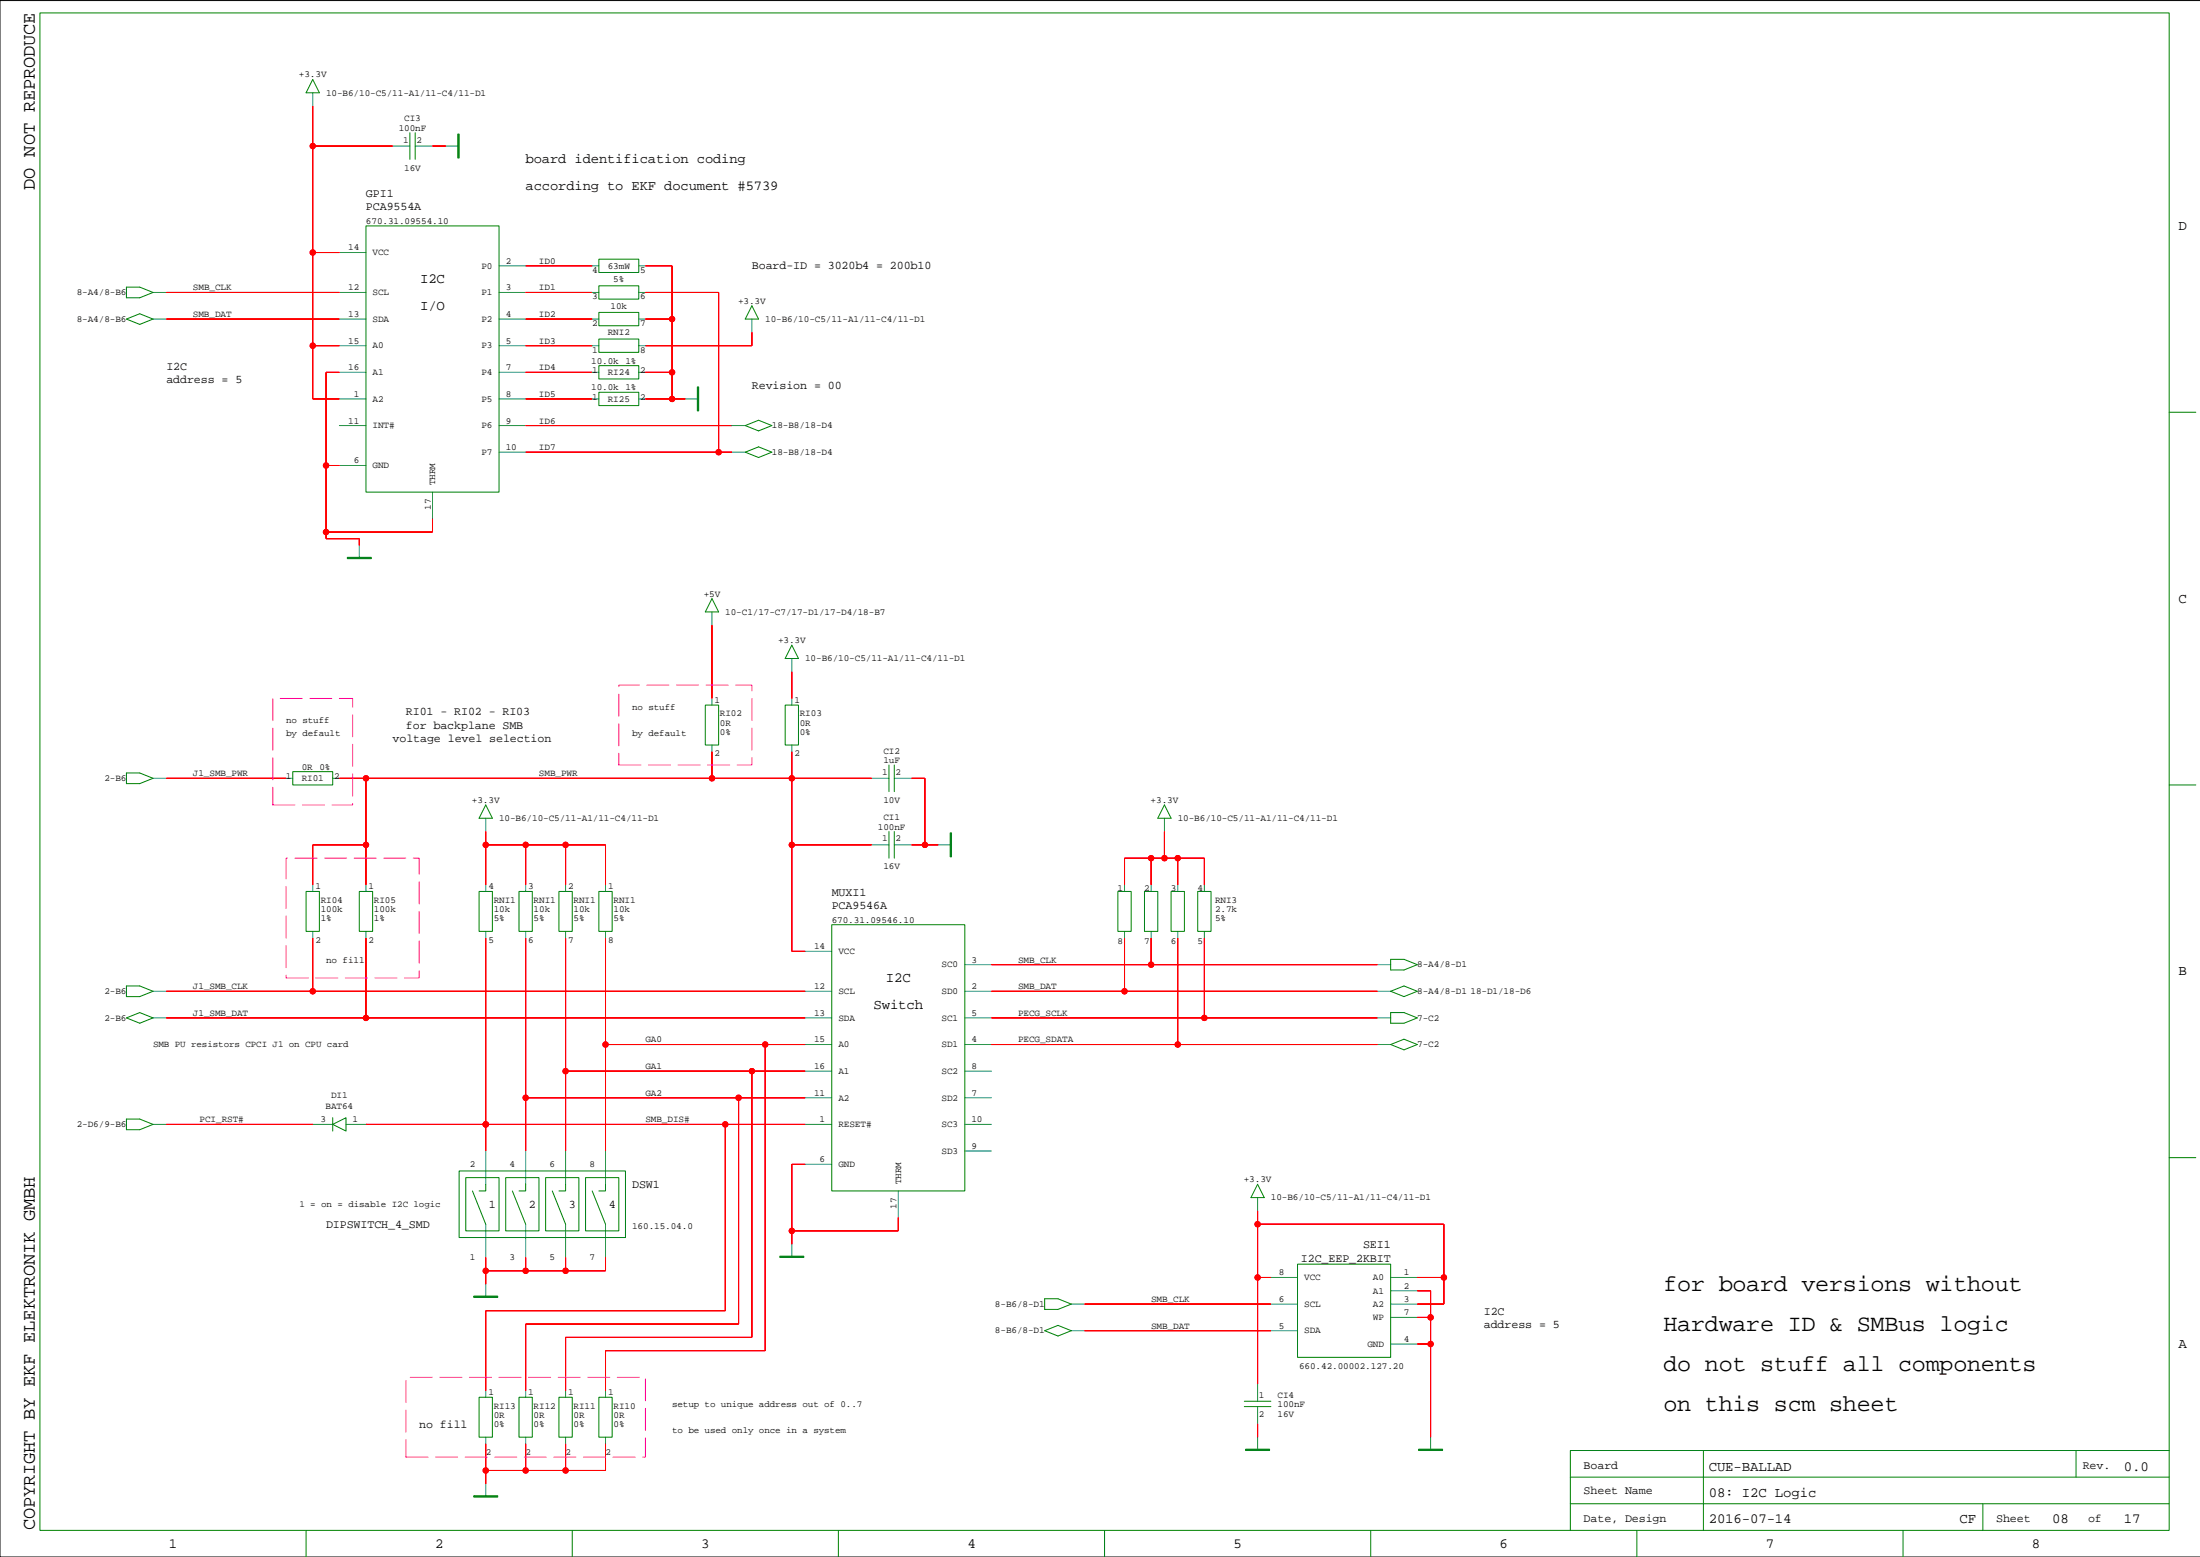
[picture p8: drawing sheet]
<svg xmlns="http://www.w3.org/2000/svg" width="420mm" height="297mm" viewBox="0 0 420 297" stroke-linecap="round" stroke-linejoin="round" font-family="sans-serif">
<path d="M419.9 .1h-419.9v296.9h419.9" fill="none" stroke="#000" stroke-width=".19"/>
<g fill="none" stroke="#008200" stroke-width=".19">
<path d="M7.6 2.5h406.3v289.5h-406.3zM59.7 15.2l1.2 2.5h-2.5zM143.5 58.3l1.2 2.6h-2.5zM413.9 78.6h5.1M135.9 114.2l1.2 2.5h-2.5zM151.1 123.1l1.3 2.5h-2.6zM92.7 153.6l1.3 2.5h-2.6zM222.2 153.6l1.3 2.5h-2.6zM413.9 149.8h5.1M240 225.9l1.2 2.6h-2.5zM413.9 220.9h5.1M325 276.7v15.3"/>
<path d="M396.1 276.7v5.1M413.9 276.7h-114.2v15.3M58.4 292v5M109.2 292v5M160 292v5M210.8 292v5M261.6 292v5M299.7 281.8h114.2M299.7 286.9h114.2M312.3 292v5M363.1 292v5M378.4 286.9v5.1"/>
</g>
<g fill="none" stroke="#007d7b" stroke-width=".19">
<path d="M29.2 55.8h2.5M29.2 60.9h2.5M139.7 86.3h2.5M139.7 81.2h2.5M29.2 148.5h2.5M29.2 189.1h2.5M29.2 194.2h2.5M262.8 189.1h2.6M262.8 184h2.6M262.8 194.2h2.6M262.8 199.3h2.6M29.2 214.5h2.5"/>
<path d="M204.4 248.8h2.6M204.4 253.9h2.6"/>
</g>
<g fill="none" stroke="#007d00" stroke-width=".19">
<path d="M24.1 54.8h2.6l2.5 1-2.5 1h-2.6zM24.1 60.9l2.6-1 2.5 1-2.5 1zM142.2 86.3l2.5-1 2.6 1-2.6 1zM142.2 81.2l2.5-1 2.6 1-2.6 1zM24.1 147.5h2.6l2.5 1-2.5 1h-2.6zM24.1 188.1h2.6l2.5 1-2.5 1h-2.6zM24.1 194.2l2.6-1 2.5 1-2.5 1zM265.4 189.1l2.5-1 2.5 1-2.5 1zM265.4 183h2.5l2.5 1-2.5 1.1h-2.5zM265.4 193.2h2.5l2.5 1-2.5 1h-2.5zM265.4 199.3l2.5-1 2.5 1-2.5 1zM24.1 213.5h2.6l2.5 1-2.5 1h-2.6z"/>
<path d="M199.3 247.8h2.6l2.5 1-2.5 1h-2.6zM199.3 253.9l2.6-1 2.5 1-2.5 1z"/>
</g>
<g fill="none" stroke="#008080" stroke-width=".19">
<path d="M59.7 17.7v2.5M74.9 27.9h3.3M79.2 27.9h3.3M85.1 27.9h2.3M113 55.8h1.3M113 50.7h1.3M121.9 55.8h1.3M121.9 50.7h1.3M113 76.1h1.3M113 66h1.3M113 60.9h1.3M113 71h1.3"/>
<path d="M121.9 76.1h1.3M121.9 66h1.3M121.9 60.9h1.3M121.9 71h1.3M130.8 76.1h2.3M143.5 60.9v2.5M68.6 104v2.3M135.9 116.7v2.6M135.9 133.2v1.3M151.1 125.6v2.6M151.1 133.2v1.3M54.6 148.5h1.3"/>
<path d="M63.5 148.5h1.3M92.7 156.1v2.5M135.9 142.1v1.3M151.1 142.1v1.3M166.3 148.5h3.3M170.6 148.5h3.4M222.2 156.1v2.5M59.7 168.8v1.3M59.7 177.7v1.3M69.8 168.8v1.3M69.8 177.7v1.3M92.7 168.8v1.3"/>
<path d="M92.7 177.7v1.3M100.3 168.8v1.3M100.3 177.7v1.3M107.9 168.8v1.3M107.9 177.7v1.3M115.5 168.8v1.3M115.5 177.7v1.3M166.3 161.2h3.3M170.6 161.2h3.4M179 161.2h2.3M214.6 168.8v1.3M214.6 177.7v1.3"/>
<path d="M219.7 168.8v1.3M219.7 177.7v1.3M224.7 168.8v1.3M224.7 177.7v1.3M229.8 168.8v1.3M229.8 177.7v1.3M59.7 214.5h3.8M66 214.5h3.8M92.7 219.6v6.3M100.3 219.6v6.3M107.9 219.6v6.3M115.5 219.6v6.3"/>
<path d="M92.7 233.6v6.3M100.3 233.6v6.3M107.9 233.6v6.3M115.5 233.6v6.3M151.1 237.4v2.2M240 228.5v2.5M92.7 245v2.3M242.5 243.7h5.1M242.5 248.8h5.1M242.5 253.9h5.1M265.4 256.4h5M265.4 243.7h5"/>
<path d="M265.4 246.3h5M265.4 248.8h5M265.4 251.3h5M92.7 265.3v1.3M92.7 274.2v1.3M100.3 265.3v1.3M100.3 274.2v1.3M107.9 265.3v1.3M107.9 274.2v1.3M115.5 265.3v1.3M115.5 274.2v1.3M240 264v3.3"/>
<path d="M240 268.3v3.3M240 274.2v2.3M273 274.2v2.3M92.7 283.1v2.3"/>
</g>
<g fill="none" stroke="#008000" stroke-width=".19">
<path d="M78.2 25.3v5.1M79.2 25.3v5.1M69.8 43.1h25.4v50.8h-25.4zM114.3 59.6h7.6v2.5h-7.6zM114.3 54.5h7.6v2.6h-7.6zM114.3 49.4h7.6v2.6h-7.6zM114.3 64.7h7.6v2.5h-7.6zM114.3 69.8h7.6v2.5h-7.6zM114.3 74.8h7.6v2.6h-7.6zM134.6 134.5h2.5v7.6h-2.5zM149.8 134.5h2.6v7.6h-2.6zM55.9 147.2h7.6v2.6h-7.6z"/>
<path d="M169.6 145.9v5.1M169.6 158.6v5.1M170.6 145.9v5.1M170.6 158.6v5.1M58.4 170.1h2.5v7.6h-2.5zM68.6 170.1h2.5v7.6h-2.5zM91.4 170.1h2.6v7.6h-2.6zM99 170.1h2.6v7.6h-2.6zM106.7 170.1h2.5v7.6h-2.5zM114.3 170.1h2.5v7.6h-2.5zM158.7 176.4h25.4v50.8h-25.4zM213.3 170.1h2.6v7.6h-2.6z"/>
<path d="M218.4 170.1h2.5v7.6h-2.5zM223.5 170.1h2.5v7.6h-2.5zM228.5 170.1h2.6v7.6h-2.6zM63.5 214.5l2.5-1.3v2.6zM63.5 213.2v2.6M87.6 223.4h31.8v12.7h-31.8zM88.9 224.7h6.3v10.1h-6.3zM90.1 227.2l2.6 6.4M92.7 225.9v1.3h-1.3M96.5 224.7h6.3v10.1h-6.3zM97.8 227.2l2.5 6.4M100.3 225.9v1.3h-1.3"/>
<path d="M104.1 224.7h6.4v10.1h-6.4zM105.4 227.2l2.5 6.4M107.9 225.9v1.3h-1.2M111.7 224.7h6.4v10.1h-6.4zM113 227.2l2.5 6.4M115.5 225.9v1.3h-1.2M247.6 241.2h17.8v17.7h-17.8zM91.4 266.6h2.6v7.6h-2.6zM99 266.6h2.6v7.6h-2.6zM106.7 266.6h2.5v7.6h-2.5zM114.3 266.6h2.5v7.6h-2.5zM237.4 268.3h5.1"/>
<path d="M237.4 267.3h5.1"/>
</g>
<g fill="#008000" stroke="#008000" stroke-width=".19">
<path d="M270.7 276.5h4.6v.2h-4.6z" fill-rule="evenodd"/>
<path d="M148.8 239.6h4.6v.3h-4.6z" fill-rule="evenodd"/>
<path d="M133.1 73.8h.2v4.6h-.2z" fill-rule="evenodd"/>
<path d="M66.3 106.3h4.5v.3h-4.5z" fill-rule="evenodd"/>
<path d="M90.4 285.4h4.6v.2h-4.6z" fill-rule="evenodd"/>
<path d="M90.4 247.3h4.6v.2h-4.6z" fill-rule="evenodd"/>
<path d="M87.4 25.6h.2v4.5h-.2z" fill-rule="evenodd"/>
<path d="M181.3 158.9h.3v4.6h-.3z" fill-rule="evenodd"/>
<path d="M237.7 276.5h4.6v.2h-4.6z" fill-rule="evenodd"/>
</g>
<g fill="none" stroke="#008284" stroke-width=".19">
<path d="M64.8 55.8h5M64.8 48.2h5M95.2 55.8h5.1M95.2 50.7h5.1M64.8 76.1h5M64.8 71h5M64.8 66h5M64.8 60.9h5M95.2 76.1h5.1M95.2 71h5.1M95.2 66h5.1M95.2 60.9h5.1"/>
<path d="M64.8 81.2h5M64.8 88.8h5M82.5 93.9v5.1M95.2 86.3h5.1M95.2 81.2h5.1M153.6 199.3h5.1M153.6 194.2h5.1M153.6 189.1h5.1M153.6 181.5h5.1M184.1 199.3h5.1M184.1 194.2h5.1M184.1 189.1h5.1"/>
<path d="M184.1 184h5.1M153.6 214.5h5.1M153.6 209.4h5.1M153.6 204.4h5.1M184.1 219.6h5.1M184.1 214.5h5.1M184.1 209.4h5.1M184.1 204.4h5.1M153.6 222.1h5.1M171.4 227.2v5.1"/>
</g>
<g fill="#f00" stroke="#f00" stroke-width=".19">
<path d="M92.7 280.5v2.6z" fill-rule="evenodd"/>
<path d="M107.9 275.5v5z" fill-rule="evenodd"/>
<path d="M115.5 275.5v5z" fill-rule="evenodd"/>
<path d="M107.9 280.5h7.6z" fill-rule="evenodd"/>
<path d="M100.3 280.5h7.6z" fill-rule="evenodd"/>
<path d="M100.3 275.5v5z" fill-rule="evenodd"/>
<path d="M92.7 280.5h7.6z" fill-rule="evenodd"/>
<path d="M92.7 275.5v5z" fill-rule="evenodd"/>
<path d="M107.9 239.9v2.5z" fill-rule="evenodd"/>
<path d="M115.5 239.9v2.5z" fill-rule="evenodd"/>
<path d="M107.9 242.4h7.6z" fill-rule="evenodd"/>
<path d="M100.3 242.4h7.6z" fill-rule="evenodd"/>
<path d="M100.3 239.9v2.5z" fill-rule="evenodd"/>
<path d="M92.7 242.4h7.6z" fill-rule="evenodd"/>
<path d="M92.7 242.4v2.6z" fill-rule="evenodd"/>
<path d="M92.7 239.9v2.5z" fill-rule="evenodd"/>
<path d="M82.5 27.9h2.6z" fill-rule="evenodd"/>
<path d="M176.5 161.2h2.5z" fill-rule="evenodd"/>
<path d="M174 148.5h2.5z" fill-rule="evenodd"/>
<path d="M176.5 148.5v12.7z" fill-rule="evenodd"/>
<path d="M174 161.2h2.5z" fill-rule="evenodd"/>
<path d="M240 271.6v2.6z" fill-rule="evenodd"/>
<path d="M151.1 222.1h2.5z" fill-rule="evenodd"/>
<path d="M151.1 222.1v12.7z" fill-rule="evenodd"/>
<path d="M151.1 234.8v2.6z" fill-rule="evenodd"/>
<path d="M151.1 234.8h20.3z" fill-rule="evenodd"/>
<path d="M171.4 232.3v2.5z" fill-rule="evenodd"/>
<path d="M273 256.4v17.8z" fill-rule="evenodd"/>
<path d="M270.4 246.3h2.6z" fill-rule="evenodd"/>
<path d="M273 246.3v5z" fill-rule="evenodd"/>
<path d="M270.4 251.3h2.6z" fill-rule="evenodd"/>
<path d="M273 251.3v5.1z" fill-rule="evenodd"/>
<path d="M270.4 256.4h2.6z" fill-rule="evenodd"/>
<path d="M62.2 102.8h6.4z" fill-rule="evenodd"/>
<path d="M62.2 101.5v1.3z" fill-rule="evenodd"/>
<path d="M62.2 71h2.6z" fill-rule="evenodd"/>
<path d="M62.2 71v17.8z" fill-rule="evenodd"/>
<path d="M62.2 88.8h2.6z" fill-rule="evenodd"/>
<path d="M62.2 88.8v12.7z" fill-rule="evenodd"/>
<path d="M68.6 102.8v1.2z" fill-rule="evenodd"/>
<path d="M62.2 101.5h20.3z" fill-rule="evenodd"/>
<path d="M82.5 99v2.5z" fill-rule="evenodd"/>
<path d="M31.7 214.5h28z" fill-rule="evenodd"/>
<path d="M59.7 189.1h93.9z" fill-rule="evenodd"/>
<path d="M59.7 179v10.1z" fill-rule="evenodd"/>
<path d="M31.7 189.1h28z" fill-rule="evenodd"/>
<path d="M69.8 194.2h83.8z" fill-rule="evenodd"/>
<path d="M69.8 179v15.2z" fill-rule="evenodd"/>
<path d="M31.7 194.2h38.1z" fill-rule="evenodd"/>
<path d="M31.7 148.5h22.9z" fill-rule="evenodd"/>
<path d="M135.9 119.3v13.9z" fill-rule="evenodd"/>
<path d="M151.1 128.2v5z" fill-rule="evenodd"/>
<path d="M100.3 161.2v7.6z" fill-rule="evenodd"/>
<path d="M92.7 161.2v7.6z" fill-rule="evenodd"/>
<path d="M92.7 158.6v2.6z" fill-rule="evenodd"/>
<path d="M92.7 161.2h7.6z" fill-rule="evenodd"/>
<path d="M100.3 161.2h7.6z" fill-rule="evenodd"/>
<path d="M115.5 161.2v7.6z" fill-rule="evenodd"/>
<path d="M107.9 161.2h7.6z" fill-rule="evenodd"/>
<path d="M107.9 161.2v7.6z" fill-rule="evenodd"/>
<path d="M270.4 248.8h5.1z" fill-rule="evenodd"/>
<path d="M275.5 243.7v5.1z" fill-rule="evenodd"/>
<path d="M240 243.7v20.3z" fill-rule="evenodd"/>
<path d="M240 243.7h2.5z" fill-rule="evenodd"/>
<path d="M240 233.6v10.1z" fill-rule="evenodd"/>
<path d="M240 231v2.6z" fill-rule="evenodd"/>
<path d="M240 233.6h35.5z" fill-rule="evenodd"/>
<path d="M275.5 233.6v10.1z" fill-rule="evenodd"/>
<path d="M270.4 243.7h5.1z" fill-rule="evenodd"/>
<path d="M59.7 66h5.1z" fill-rule="evenodd"/>
<path d="M59.7 76.1h5.1z" fill-rule="evenodd"/>
<path d="M59.7 66v10.1z" fill-rule="evenodd"/>
<path d="M59.7 48.2v17.8z" fill-rule="evenodd"/>
<path d="M59.7 27.9h15.2z" fill-rule="evenodd"/>
<path d="M59.7 20.2v7.7z" fill-rule="evenodd"/>
<path d="M59.7 27.9v20.3z" fill-rule="evenodd"/>
<path d="M59.7 48.2h5.1z" fill-rule="evenodd"/>
<path d="M214.6 163.7v5.1z" fill-rule="evenodd"/>
<path d="M214.6 163.7h5.1z" fill-rule="evenodd"/>
<path d="M224.7 163.7v5.1z" fill-rule="evenodd"/>
<path d="M229.8 163.7v5.1z" fill-rule="evenodd"/>
<path d="M224.7 163.7h5.1z" fill-rule="evenodd"/>
<path d="M222.2 163.7h2.5z" fill-rule="evenodd"/>
<path d="M222.2 158.6v5.1z" fill-rule="evenodd"/>
<path d="M219.7 163.7h2.5z" fill-rule="evenodd"/>
<path d="M219.7 163.7v5.1z" fill-rule="evenodd"/>
<path d="M189.2 194.2h40.6z" fill-rule="evenodd"/>
<path d="M229.8 194.2h33z" fill-rule="evenodd"/>
<path d="M229.8 179v15.2z" fill-rule="evenodd"/>
<path d="M189.2 199.3h35.5z" fill-rule="evenodd"/>
<path d="M224.7 199.3h38.1z" fill-rule="evenodd"/>
<path d="M224.7 179v20.3z" fill-rule="evenodd"/>
<path d="M59.7 161.2v7.6z" fill-rule="evenodd"/>
<path d="M59.7 161.2h10.1z" fill-rule="evenodd"/>
<path d="M135.9 143.4v5.1z" fill-rule="evenodd"/>
<path d="M151.1 143.4v5.1z" fill-rule="evenodd"/>
<path d="M151.1 161.2h15.2z" fill-rule="evenodd"/>
<path d="M151.1 181.5h2.5z" fill-rule="evenodd"/>
<path d="M151.1 161.2v20.3z" fill-rule="evenodd"/>
<path d="M151.1 148.5v12.7z" fill-rule="evenodd"/>
<path d="M151.1 148.5h15.2z" fill-rule="evenodd"/>
<path d="M135.9 148.5h15.2z" fill-rule="evenodd"/>
<path d="M69.8 148.5h66.1z" fill-rule="evenodd"/>
<path d="M64.8 148.5h5z" fill-rule="evenodd"/>
<path d="M69.8 148.5v12.7z" fill-rule="evenodd"/>
<path d="M69.8 161.2v7.6z" fill-rule="evenodd"/>
<path d="M69.8 214.5h22.9z" fill-rule="evenodd"/>
<path d="M92.7 179v35.5z" fill-rule="evenodd"/>
<path d="M92.7 214.5v5.1z" fill-rule="evenodd"/>
<path d="M92.7 214.5h45.7z" fill-rule="evenodd"/>
<path d="M138.4 214.5h15.2z" fill-rule="evenodd"/>
<path d="M138.4 214.5v35.6z" fill-rule="evenodd"/>
<path d="M92.7 250.1v15.2z" fill-rule="evenodd"/>
<path d="M92.7 250.1h45.7z" fill-rule="evenodd"/>
<path d="M100.3 179v30.4z" fill-rule="evenodd"/>
<path d="M100.3 209.4v10.2z" fill-rule="evenodd"/>
<path d="M100.3 209.4h40.6z" fill-rule="evenodd"/>
<path d="M140.9 209.4h12.7z" fill-rule="evenodd"/>
<path d="M140.9 209.4v43.2z" fill-rule="evenodd"/>
<path d="M100.3 252.6h40.6z" fill-rule="evenodd"/>
<path d="M100.3 252.6v12.7z" fill-rule="evenodd"/>
<path d="M100.3 76.1h12.7z" fill-rule="evenodd"/>
<path d="M100.3 71h12.7z" fill-rule="evenodd"/>
<path d="M100.3 66h12.7z" fill-rule="evenodd"/>
<path d="M100.3 60.9h12.7z" fill-rule="evenodd"/>
<path d="M100.3 55.8h12.7z" fill-rule="evenodd"/>
<path d="M100.3 50.7h12.7z" fill-rule="evenodd"/>
<path d="M107.9 179v25.4z" fill-rule="evenodd"/>
<path d="M107.9 204.4v15.2z" fill-rule="evenodd"/>
<path d="M107.9 204.4h35.6z" fill-rule="evenodd"/>
<path d="M143.5 204.4h10.1z" fill-rule="evenodd"/>
<path d="M143.5 204.4v50.7z" fill-rule="evenodd"/>
<path d="M107.9 255.1v10.2z" fill-rule="evenodd"/>
<path d="M107.9 255.1h35.6z" fill-rule="evenodd"/>
<path d="M146 199.3h7.6z" fill-rule="evenodd"/>
<path d="M115.5 179v20.3z" fill-rule="evenodd"/>
<path d="M115.5 199.3v20.3z" fill-rule="evenodd"/>
<path d="M115.5 199.3h30.5z" fill-rule="evenodd"/>
<path d="M146 199.3v58.4z" fill-rule="evenodd"/>
<path d="M115.5 257.7h30.5z" fill-rule="evenodd"/>
<path d="M115.5 257.7v7.6z" fill-rule="evenodd"/>
<path d="M189.2 189.1h25.4z" fill-rule="evenodd"/>
<path d="M214.6 189.1h48.2z" fill-rule="evenodd"/>
<path d="M214.6 179v10.1z" fill-rule="evenodd"/>
<path d="M207 253.9h35.5z" fill-rule="evenodd"/>
<path d="M31.7 60.9h33.1z" fill-rule="evenodd"/>
<path d="M189.2 184h30.5z" fill-rule="evenodd"/>
<path d="M219.7 184h43.1z" fill-rule="evenodd"/>
<path d="M219.7 179v5z" fill-rule="evenodd"/>
<path d="M207 248.8h35.5z" fill-rule="evenodd"/>
<path d="M31.7 55.8h33.1z" fill-rule="evenodd"/>
<path d="M100.3 81.2h39.4z" fill-rule="evenodd"/>
<path d="M143.5 63.4v2.6z" fill-rule="evenodd"/>
<path d="M139.7 66h3.8z" fill-rule="evenodd"/>
<path d="M123.2 66h16.5z" fill-rule="evenodd"/>
<path d="M123.2 50.7h5z" fill-rule="evenodd"/>
<path d="M128.2 50.7v10.2z" fill-rule="evenodd"/>
<path d="M128.2 76.1h2.6z" fill-rule="evenodd"/>
<path d="M123.2 76.1h5z" fill-rule="evenodd"/>
<path d="M128.2 71v5.1z" fill-rule="evenodd"/>
<path d="M123.2 71h5z" fill-rule="evenodd"/>
<path d="M128.2 60.9v10.1z" fill-rule="evenodd"/>
<path d="M123.2 60.9h5z" fill-rule="evenodd"/>
<path d="M123.2 55.8h13.9z" fill-rule="evenodd"/>
<path d="M137.1 55.8v30.5z" fill-rule="evenodd"/>
<path d="M100.3 86.3h36.8z" fill-rule="evenodd"/>
<path d="M137.1 86.3h2.6z" fill-rule="evenodd"/>
<circle cx="107.9" cy="280.5" r=".51"/>
<circle cx="100.3" cy="280.5" r=".51"/>
<circle cx="92.7" cy="280.5" r=".51"/>
<circle cx="107.9" cy="242.4" r=".51"/>
<circle cx="100.3" cy="242.4" r=".51"/>
<circle cx="92.7" cy="242.4" r=".51"/>
<circle cx="176.5" cy="161.2" r=".51"/>
<circle cx="151.1" cy="234.8" r=".51"/>
<circle cx="273" cy="251.3" r=".51"/>
<circle cx="273" cy="256.4" r=".51"/>
<circle cx="62.2" cy="88.8" r=".51"/>
<circle cx="62.2" cy="101.5" r=".51"/>
<circle cx="59.7" cy="189.1" r=".51"/>
<circle cx="69.8" cy="194.2" r=".51"/>
<circle cx="92.7" cy="161.2" r=".51"/>
<circle cx="100.3" cy="161.2" r=".51"/>
<circle cx="107.9" cy="161.2" r=".51"/>
<circle cx="240" cy="243.7" r=".51"/>
<circle cx="240" cy="233.6" r=".51"/>
<circle cx="275.5" cy="243.7" r=".51"/>
<circle cx="59.7" cy="66" r=".51"/>
<circle cx="59.7" cy="27.9" r=".51"/>
<circle cx="59.7" cy="48.2" r=".51"/>
<circle cx="224.7" cy="163.7" r=".51"/>
<circle cx="222.2" cy="163.7" r=".51"/>
<circle cx="219.7" cy="163.7" r=".51"/>
<circle cx="229.8" cy="194.2" r=".51"/>
<circle cx="224.7" cy="199.3" r=".51"/>
<circle cx="151.1" cy="161.2" r=".51"/>
<circle cx="151.1" cy="148.5" r=".51"/>
<circle cx="135.9" cy="148.5" r=".51"/>
<circle cx="69.8" cy="148.5" r=".51"/>
<circle cx="69.8" cy="161.2" r=".51"/>
<circle cx="92.7" cy="214.5" r=".51"/>
<circle cx="138.4" cy="214.5" r=".51"/>
<circle cx="100.3" cy="209.4" r=".51"/>
<circle cx="140.9" cy="209.4" r=".51"/>
<circle cx="107.9" cy="204.4" r=".51"/>
<circle cx="143.5" cy="204.4" r=".51"/>
<circle cx="115.5" cy="199.3" r=".51"/>
<circle cx="146" cy="199.3" r=".51"/>
<circle cx="214.6" cy="189.1" r=".51"/>
<circle cx="219.7" cy="184" r=".51"/>
<circle cx="128.2" cy="76.1" r=".51"/>
<circle cx="128.2" cy="71" r=".51"/>
<circle cx="128.2" cy="60.9" r=".51"/>
<circle cx="137.1" cy="86.3" r=".51"/>
</g>
<g fill="none" stroke="#f00" stroke-width=".19">
<path d="M59.7 27.9h15.2M59.7 20.2v55.9h5.1M82.5 27.9h2.6M31.7 55.8h33.1M59.7 48.2h5.1M100.3 55.8h12.7M100.3 50.7h12.7M123.2 55.8h13.9v30.5M123.2 50.7h5v25.4M31.7 60.9h33.1M59.7 66h5.1M64.8 71h-2.6v31.8h6.4v1.2"/>
<path d="M100.3 71h12.7M100.3 66h12.7M100.3 76.1h12.7M100.3 60.9h12.7M123.2 71h5M123.2 76.1h7.6M123.2 60.9h5M143.5 63.4v2.6h-20.3M62.2 88.8h2.6M82.5 99v2.5h-20.3M100.3 81.2h39.4M100.3 86.3h39.4"/>
<path d="M135.9 119.3v13.9M151.1 128.2v5M31.7 148.5h22.9M64.8 148.5h101.5M69.8 148.5v20.3M92.7 158.6v10.2M135.9 143.4v5.1M151.1 143.4v38.1h2.5M174 148.5h2.5v12.7M222.2 158.6v5.1M59.7 179v10.1M69.8 161.2h-10.1v7.6"/>
<path d="M69.8 179v15.2M92.7 179v40.6M92.7 161.2h22.8v7.6M100.3 161.2v7.6M100.3 179v40.6M107.9 161.2v7.6M107.9 179v40.6M115.5 179v40.6M151.1 161.2h15.2M174 161.2h5M214.6 168.8v-5.1h15.2v5.1M214.6 179v10.1"/>
<path d="M219.7 163.7v5.1M219.7 179v5M224.7 163.7v5.1M224.7 179v20.3M229.8 179v15.2M31.7 189.1h121.9M31.7 194.2h121.9M115.5 199.3h38.1M146 199.3v58.4h-30.5v7.6M189.2 189.1h73.6M189.2 194.2h73.6M189.2 199.3h73.6"/>
<path d="M189.2 184h73.6M31.7 214.5h28M69.8 214.5h83.8M92.7 214.5h.1M100.3 209.4h53.3M107.9 204.4h45.7M138.4 214.5v35.6h-45.7v15.2M140.9 209.4v43.2h-40.6v12.7M143.5 204.4v50.7h-35.6v10.2M92.7 239.9v5.1M100.3 239.9v2.5M107.9 239.9v2.5"/>
<path d="M115.5 239.9v2.5h-22.8M153.6 222.1h-2.5v15.3M171.4 232.3v2.5h-20.3M240 231v33M240 233.6h35.5v15.2h-5.1M207 248.8h35.5M207 253.9h35.5M240 243.7h2.5M270.4 246.3h2.6v27.9M270.4 251.3h2.6M270.4 256.4h2.6M270.4 243.7h5.1"/>
<path d="M92.7 275.5v7.6M100.3 275.5v5M107.9 275.5v5M115.5 275.5v5h-22.8M240 271.6v2.6"/>
<circle cx="59.7" cy="27.9" r=".51"/>
<circle cx="59.7" cy="48.2" r=".51"/>
<circle cx="59.7" cy="66" r=".51"/>
<circle cx="128.2" cy="71" r=".51"/>
<circle cx="128.2" cy="76.1" r=".51"/>
<circle cx="128.2" cy="60.9" r=".51"/>
<circle cx="62.2" cy="88.8" r=".51"/>
<circle cx="137.1" cy="86.3" r=".51"/>
<circle cx="62.2" cy="101.5" r=".51"/>
<circle cx="69.8" cy="148.5" r=".51"/>
<circle cx="135.9" cy="148.5" r=".51"/>
<circle cx="151.1" cy="148.5" r=".51"/>
<circle cx="69.8" cy="161.2" r=".51"/>
<circle cx="92.7" cy="161.2" r=".51"/>
<circle cx="100.3" cy="161.2" r=".51"/>
<circle cx="107.9" cy="161.2" r=".51"/>
<circle cx="151.1" cy="161.2" r=".51"/>
<circle cx="176.5" cy="161.2" r=".51"/>
<circle cx="219.7" cy="163.7" r=".51"/>
<circle cx="222.2" cy="163.7" r=".51"/>
<circle cx="224.7" cy="163.7" r=".51"/>
<circle cx="59.7" cy="189.1" r=".51"/>
<circle cx="69.8" cy="194.2" r=".51"/>
<circle cx="115.5" cy="199.3" r=".51"/>
<circle cx="146" cy="199.3" r=".51"/>
<circle cx="214.6" cy="189.1" r=".51"/>
<circle cx="219.7" cy="184" r=".51"/>
<circle cx="224.7" cy="199.3" r=".51"/>
<circle cx="229.8" cy="194.2" r=".51"/>
<circle cx="92.7" cy="214.5" r=".51"/>
<circle cx="100.3" cy="209.4" r=".51"/>
<circle cx="107.9" cy="204.4" r=".51"/>
<circle cx="138.4" cy="214.5" r=".51"/>
<circle cx="140.9" cy="209.4" r=".51"/>
<circle cx="143.5" cy="204.4" r=".51"/>
<circle cx="151.1" cy="234.8" r=".51"/>
<circle cx="240" cy="233.6" r=".51"/>
<circle cx="92.7" cy="242.4" r=".51"/>
<circle cx="100.3" cy="242.4" r=".51"/>
<circle cx="107.9" cy="242.4" r=".51"/>
<circle cx="240" cy="243.7" r=".51"/>
<circle cx="273" cy="251.3" r=".51"/>
<circle cx="273" cy="256.4" r=".51"/>
<circle cx="275.5" cy="243.7" r=".51"/>
<circle cx="92.7" cy="280.5" r=".51"/>
<circle cx="100.3" cy="280.5" r=".51"/>
<circle cx="107.9" cy="280.5" r=".51"/>
</g>
<path d="M52.1 133.2h15.2v20.4h-15.2zM118.1 130.7h25.4v15.2h-25.4zM54.6 163.7h25.4v22.9h-25.4zM77.5 262.8h45.7v15.2h-45.7z" fill="none" stroke="#f0f" stroke-width=".19" stroke-dasharray="4.2 1.4"/>
<g font-size="4.5">
<text x="317.4" y="246.3">for board versions without</text>
<text x="317.4" y="253.9">Hardware ID &amp; SMBus logic</text>
<text x="317.4" y="261.5">do not stuff all components</text>
<text x="317.4" y="269.2">on this scm sheet</text>
</g>
<g font-size="3.6">
<text x="6.6" y="36.2" transform="rotate(-90 6.6 36.2)">DO NOT REPRODUCE</text>
<text x="6.6" y="292" transform="rotate(-90 6.6 292)">COPYRIGHT BY EKF ELEKTRONIK GMBH</text>
</g>
<g font-size="2.7">
<text x="415.7" y="43.9">D</text>
<text x="80.2" y="54">I2C</text>
<text x="80.2" y="59.1">I/O</text>
<text x="415.7" y="115">C</text>
<text x="169" y="187.4">I2C</text>
<text x="415.7" y="186.1">B</text>
<text x="166.7" y="192.4">Switch</text>
<text x="415.7" y="257.2">A</text>
<text x="326.1" y="280.6">CUE-BALLAD</text>
<text x="405.3" y="280.6">0.0</text>
<text x="326.1" y="285.6">08: I2C Logic</text>
<text x="326.1" y="290.5">2016-07-14</text>
<text x="373.9" y="290.5">CF</text>
<text x="391.6" y="290.5">08</text>
<text x="405.3" y="290.5">17</text>
<text x="32.2" y="295.3">1</text>
<text x="83" y="295.3">2</text>
<text x="133.8" y="295.3">3</text>
<text x="184.6" y="295.3">4</text>
<text x="235.4" y="295.3">5</text>
<text x="286.2" y="295.3">6</text>
<text x="337" y="295.3">7</text>
<text x="387.7" y="295.3">8</text>
</g>
<g font-size="2.6">
<text x="100.3" y="31.2">board identification coding</text>
<text x="100.3" y="36.3">according to EKF document #5739</text>
</g>
<g font-size="2.2">
<text x="69.8" y="37.5">GPI1</text>
<text x="69.8" y="40.1">PCA9554A</text>
<text x="143.5" y="51.4">Board-ID = 3020b4 = 200b10</text>
<text x="31.7" y="70.5">I2C</text>
<text x="31.7" y="73.1">address = 5</text>
<text x="143.5" y="74.2">Revision = 00</text>
<text x="77.5" y="136.4">RI01 - RI02 - RI03</text>
<text x="74.9" y="141.5">voltage level selection</text>
<text x="77.5" y="139">for backplane SMB</text>
<text x="158.7" y="170.9">MUXI1</text>
<text x="158.7" y="173.4">PCA9546A</text>
<text x="120.6" y="226.7">DSW1</text>
<text x="93.3" y="230.4">1</text>
<text x="100.9" y="230.4">2</text>
<text x="108.5" y="230.4">3</text>
<text x="116.2" y="230.4">4</text>
<text x="62.2" y="234.3">DIPSWITCH_4_SMD</text>
<text x="260.1" y="238.1">SEI1</text>
<text x="248.2" y="240.7">I2C_EEP_2KBIT</text>
<text x="283.1" y="250.8">I2C</text>
<text x="283.1" y="253.4">address = 5</text>
<text x="80" y="272.4">no fill</text>
<text x="302.2" y="280.2">Board</text>
<text x="397.4" y="280.2">Rev.</text>
<text x="302.2" y="285">Sheet Name</text>
<text x="302.2" y="290.3">Date, Design</text>
<text x="380.9" y="290.3">Sheet</text>
<text x="398.4" y="290.3">of</text>
</g>
<g font-size="1.8">
<text x="57" y="14.8">+3.3V</text>
<text x="62.2" y="18.2">10-B6/10-C5/11-A1/11-C4/11-D1</text>
<text x="77.1" y="23.2">CI3</text>
<text x="76.1" y="24.9">100nF</text>
<text x="76.9" y="27.2">1</text>
<text x="79.5" y="27.2">2</text>
<text x="77.1" y="32.6">16V</text>
<text x="66.5" y="47.8">14</text>
<text x="69.8" y="42.7">670.31.09554.10</text>
<text x="71.1" y="48.7">VCC</text>
<text x="91.9" y="51.2">P0</text>
<text x="96.5" y="50.3">2</text>
<text x="102.8" y="50.3">ID0</text>
<text x="113" y="52">4</text>
<text x="116" y="51.2">63mW</text>
<text x="117" y="53.8">5%</text>
<text x="122.1" y="52">5</text>
<text x="14.6" y="56.3">8-A4/8-B6</text>
<text x="36.8" y="55.4">SMB_CLK</text>
<text x="66.5" y="55.4">12</text>
<text x="71.1" y="56.3">SCL</text>
<text x="91.9" y="56.3">P1</text>
<text x="96.5" y="55.4">3</text>
<text x="102.8" y="55.4">ID1</text>
<text x="113" y="57.1">3</text>
<text x="116.5" y="58.9">10k</text>
<text x="122.1" y="57.1">6</text>
<text x="140.8" y="57.9">+3.3V</text>
<text x="14.6" y="61.4">8-A4/8-B6</text>
<text x="36.8" y="60.5">SMB_DAT</text>
<text x="66.5" y="60.5">13</text>
<text x="66.5" y="65.6">15</text>
<text x="71.1" y="61.4">SDA</text>
<text x="91.9" y="61.4">P2</text>
<text x="96.5" y="60.5">4</text>
<text x="96.5" y="65.6">5</text>
<text x="102.8" y="65.6">ID3</text>
<text x="102.8" y="60.5">ID2</text>
<text x="113" y="62.2">2</text>
<text x="116" y="63.9">RNI2</text>
<text x="122.1" y="62.2">7</text>
<text x="146" y="61.4">10-B6/10-C5/11-A1/11-C4/11-D1</text>
<text x="66.5" y="70.6">16</text>
<text x="71.1" y="71.6">A1</text>
<text x="71.1" y="66.5">A0</text>
<text x="91.9" y="71.6">P4</text>
<text x="91.9" y="66.5">P3</text>
<text x="96.5" y="70.6">7</text>
<text x="102.8" y="70.6">ID4</text>
<text x="112.8" y="69.4">10.0k</text>
<text x="113" y="67.3">1</text>
<text x="113" y="71.2">1</text>
<text x="116" y="71.6">RI24</text>
<text x="119.4" y="69.4">1%</text>
<text x="122.1" y="67.3">8</text>
<text x="122.1" y="71.2">2</text>
<text x="67.5" y="75.7">1</text>
<text x="71.1" y="76.6">A2</text>
<text x="91.9" y="76.6">P5</text>
<text x="96.5" y="75.7">8</text>
<text x="102.8" y="75.7">ID5</text>
<text x="112.8" y="74.5">10.0k</text>
<text x="113" y="76.2">1</text>
<text x="116" y="76.6">RI25</text>
<text x="119.4" y="74.5">1%</text>
<text x="122.1" y="76.2">2</text>
<text x="66.5" y="80.8">11</text>
<text x="71.1" y="81.7">INT#</text>
<text x="91.9" y="81.7">P6</text>
<text x="96.5" y="80.8">9</text>
<text x="102.8" y="80.8">ID6</text>
<text x="147.3" y="81.7">18-B8/18-D4</text>
<text x="67.5" y="88.4">6</text>
<text x="71.1" y="89.3">GND</text>
<text x="91.9" y="86.8">P7</text>
<text x="96.5" y="85.9">10</text>
<text x="102.8" y="85.9">ID7</text>
<text x="147.3" y="86.8">18-B8/18-D4</text>
<text x="83.1" y="92.6" transform="rotate(-90 83.1 92.6)">THRM</text>
<text x="82.2" y="97.3" transform="rotate(-90 82.2 97.3)">17</text>
<text x="134.3" y="113.8">+5V</text>
<text x="138.4" y="117.3">10-C1/17-C7/17-D1/17-D4/18-B7</text>
<text x="148.5" y="122.7">+3.3V</text>
<text x="153.6" y="126.2">10-B6/10-C5/11-A1/11-C4/11-D1</text>
<text x="54.6" y="137.9">no stuff</text>
<text x="120.6" y="135.4">no stuff</text>
<text x="136.4" y="134.1">1</text>
<text x="137.4" y="136.7">RI02</text>
<text x="151.6" y="134.1">1</text>
<text x="152.6" y="136.7">RI03</text>
<text x="54.6" y="140.5">by default</text>
<text x="120.6" y="140.5">by default</text>
<text x="137.4" y="138.4">0R</text>
<text x="137.4" y="140.2">0%</text>
<text x="152.6" y="140.2">0%</text>
<text x="152.6" y="138.4">0R</text>
<text x="168.6" y="143.8">CI2</text>
<text x="19.9" y="149">2-B6</text>
<text x="36.8" y="148.1">J1_SMB_PWR</text>
<text x="54.6" y="148.6">1</text>
<text x="57.6" y="146.8">0R</text>
<text x="57.6" y="149">RI01</text>
<text x="60.9" y="146.8">0%</text>
<text x="63.7" y="148.6">2</text>
<text x="102.8" y="148.1">SMB_PWR</text>
<text x="136.4" y="144.3">2</text>
<text x="151.6" y="144.3">2</text>
<text x="168.3" y="147.8">1</text>
<text x="168.6" y="145.6">1uF</text>
<text x="170.9" y="147.8">2</text>
<text x="90.1" y="153.2">+3.3V</text>
<text x="168.6" y="153.2">10V</text>
<text x="219.6" y="153.2">+3.3V</text>
<text x="95.2" y="156.6">10-B6/10-C5/11-A1/11-C4/11-D1</text>
<text x="167.5" y="158.3">100nF</text>
<text x="168.3" y="160.5">1</text>
<text x="168.6" y="156.5">CI1</text>
<text x="170.9" y="160.5">2</text>
<text x="224.7" y="156.6">10-B6/10-C5/11-A1/11-C4/11-D1</text>
<text x="168.6" y="165.9">16V</text>
<text x="60.2" y="169.7">1</text>
<text x="61.2" y="174">100k</text>
<text x="61.2" y="172.2">RI04</text>
<text x="70.3" y="169.7">1</text>
<text x="71.4" y="174">100k</text>
<text x="71.4" y="172.2">RI05</text>
<text x="93.2" y="169.7">4</text>
<text x="94.2" y="174">10k</text>
<text x="94.2" y="172.2">RNI1</text>
<text x="100.8" y="169.7">3</text>
<text x="101.8" y="172.2">RNI1</text>
<text x="101.8" y="174">10k</text>
<text x="108.4" y="169.7">2</text>
<text x="109.4" y="172.2">RNI1</text>
<text x="109.4" y="174">10k</text>
<text x="116.1" y="169.7">1</text>
<text x="117.1" y="174">10k</text>
<text x="117.1" y="172.2">RNI1</text>
<text x="213.3" y="169.9">1</text>
<text x="218.4" y="169.9">2</text>
<text x="223.4" y="169.9">3</text>
<text x="228.5" y="169.9">4</text>
<text x="231.8" y="172.2">RNI3</text>
<text x="231.8" y="174">2.7k</text>
<text x="60.2" y="179.8">2</text>
<text x="61.2" y="175.8">1%</text>
<text x="70.3" y="179.8">2</text>
<text x="71.4" y="175.8">1%</text>
<text x="93.2" y="179.8">5</text>
<text x="94.2" y="175.8">5%</text>
<text x="100.8" y="179.8">6</text>
<text x="101.8" y="175.8">5%</text>
<text x="108.4" y="179.8">7</text>
<text x="109.4" y="175.8">5%</text>
<text x="116.1" y="179.8">8</text>
<text x="117.1" y="175.8">5%</text>
<text x="158.7" y="176">670.31.09546.10</text>
<text x="231.8" y="175.8">5%</text>
<text x="62.2" y="183.6">no fill</text>
<text x="155.3" y="181.1">14</text>
<text x="160" y="182">VCC</text>
<text x="179.7" y="184.6">SC0</text>
<text x="185.4" y="183.6">3</text>
<text x="194.3" y="183.6">SMB_CLK</text>
<text x="213.3" y="180.1">8</text>
<text x="218.4" y="180.1">7</text>
<text x="223.4" y="180.1">6</text>
<text x="228.5" y="180.1">5</text>
<text x="270.4" y="184.6">8-A4/8-D1</text>
<text x="19.9" y="189.6">2-B6</text>
<text x="36.8" y="188.7">J1_SMB_CLK</text>
<text x="155.3" y="188.7">12</text>
<text x="160" y="189.6">SCL</text>
<text x="179.7" y="189.6">SD0</text>
<text x="185.4" y="188.7">2</text>
<text x="194.3" y="188.7">SMB_DAT</text>
<text x="270.4" y="189.6">8-A4/8-D1</text>
<text x="280.6" y="189.6">18-D1/18-D6</text>
<text x="19.9" y="194.7">2-B6</text>
<text x="36.8" y="193.8">J1_SMB_DAT</text>
<text x="155.3" y="193.8">13</text>
<text x="160" y="194.7">SDA</text>
<text x="179.7" y="194.7">SC1</text>
<text x="185.4" y="193.8">5</text>
<text x="194.3" y="193.8">PECG_SCLK</text>
<text x="270.4" y="194.7">7-C2</text>
<text x="29.2" y="199.8">SMB PU resistors CPCI J1 on CPU card</text>
<text x="123.2" y="204">GA1</text>
<text x="123.2" y="198.9">GA0</text>
<text x="155.3" y="198.9">15</text>
<text x="155.3" y="204">16</text>
<text x="160" y="199.8">A0</text>
<text x="179.7" y="199.8">SD1</text>
<text x="185.4" y="198.9">4</text>
<text x="185.4" y="204">8</text>
<text x="194.3" y="198.9">PECG_SDATA</text>
<text x="270.4" y="199.8">7-C2</text>
<text x="63.2" y="209.5">DI1</text>
<text x="123.2" y="209">GA2</text>
<text x="155.3" y="209">11</text>
<text x="160" y="210">A2</text>
<text x="160" y="204.9">A1</text>
<text x="179.7" y="210">SD2</text>
<text x="179.7" y="204.9">SC2</text>
<text x="185.4" y="209">7</text>
<text x="14.6" y="215">2-D6/9-B6</text>
<text x="38.1" y="214.1">PCI_RST#</text>
<text x="61.2" y="214.1">3</text>
<text x="62.1" y="211.6">BAT64</text>
<text x="67.3" y="214.1">1</text>
<text x="123.2" y="214.1">SMB_DIS#</text>
<text x="156.4" y="214.1">1</text>
<text x="160" y="215">RESET#</text>
<text x="179.7" y="215">SC3</text>
<text x="185.4" y="214.1">10</text>
<text x="156.4" y="221.7">6</text>
<text x="179.7" y="220.1">SD3</text>
<text x="185.4" y="219.2">9</text>
<text x="89.6" y="222.7">2</text>
<text x="97.2" y="222.7">4</text>
<text x="104.9" y="222.7">6</text>
<text x="112.5" y="222.7">8</text>
<text x="160" y="222.7">GND</text>
<text x="171.9" y="225.9" transform="rotate(-90 171.9 225.9)">THRM</text>
<text x="237.3" y="225.5">+3.3V</text>
<text x="57.1" y="230.3">1 = on = disable I2C logic</text>
<text x="171.1" y="230.6" transform="rotate(-90 171.1 230.6)">17</text>
<text x="242.5" y="229">10-B6/10-C5/11-A1/11-C4/11-D1</text>
<text x="120.6" y="234.4">160.15.04.0</text>
<text x="89.6" y="240.4">1</text>
<text x="97.2" y="240.4">3</text>
<text x="104.9" y="240.4">5</text>
<text x="112.5" y="240.4">7</text>
<text x="244" y="243.3">8</text>
<text x="248.9" y="244.2">VCC</text>
<text x="262" y="244.2">A0</text>
<text x="267.9" y="245.9">2</text>
<text x="267.9" y="243.3">1</text>
<text x="189.9" y="249.3">8-B6/8-D1</text>
<text x="219.7" y="248.4">SMB_CLK</text>
<text x="244" y="248.4">6</text>
<text x="248.9" y="249.3">SCL</text>
<text x="262" y="246.8">A1</text>
<text x="262" y="249.3">A2</text>
<text x="262" y="251.9">WP</text>
<text x="267.9" y="250.9">7</text>
<text x="267.9" y="248.4">3</text>
<text x="189.9" y="254.4">8-B6/8-D1</text>
<text x="219.7" y="253.5">SMB_DAT</text>
<text x="244" y="253.5">5</text>
<text x="248.9" y="254.4">SDA</text>
<text x="260.9" y="256.9">GND</text>
<text x="267.9" y="256">4</text>
<text x="247.9" y="261.1">660.42.00002.127.20</text>
<text x="93.2" y="266.2">1</text>
<text x="94.2" y="268.7">RI13</text>
<text x="100.8" y="266.2">1</text>
<text x="101.8" y="268.7">RI12</text>
<text x="108.4" y="266.2">1</text>
<text x="109.4" y="268.7">RI11</text>
<text x="116.1" y="266.2">1</text>
<text x="117.1" y="268.7">RI10</text>
<text x="128.2" y="268.4">setup to unique address out of 0..7</text>
<text x="240.2" y="266.7">1</text>
<text x="243.8" y="266.7">CI4</text>
<text x="243.8" y="268.5">100nF</text>
<text x="94.2" y="272.3">0%</text>
<text x="94.2" y="270.5">0R</text>
<text x="101.8" y="270.5">0R</text>
<text x="101.8" y="272.3">0%</text>
<text x="109.4" y="272.3">0%</text>
<text x="109.4" y="270.5">0R</text>
<text x="117.1" y="270.5">0R</text>
<text x="117.1" y="272.3">0%</text>
<text x="128.2" y="273.4">to be used only once in a system</text>
<text x="240.2" y="270.2">2</text>
<text x="243.8" y="270.2">16V</text>
<text x="92.7" y="277.6">2</text>
<text x="100.3" y="277.6">2</text>
<text x="107.9" y="277.6">2</text>
<text x="115.5" y="277.6">2</text>
</g>
</svg>
